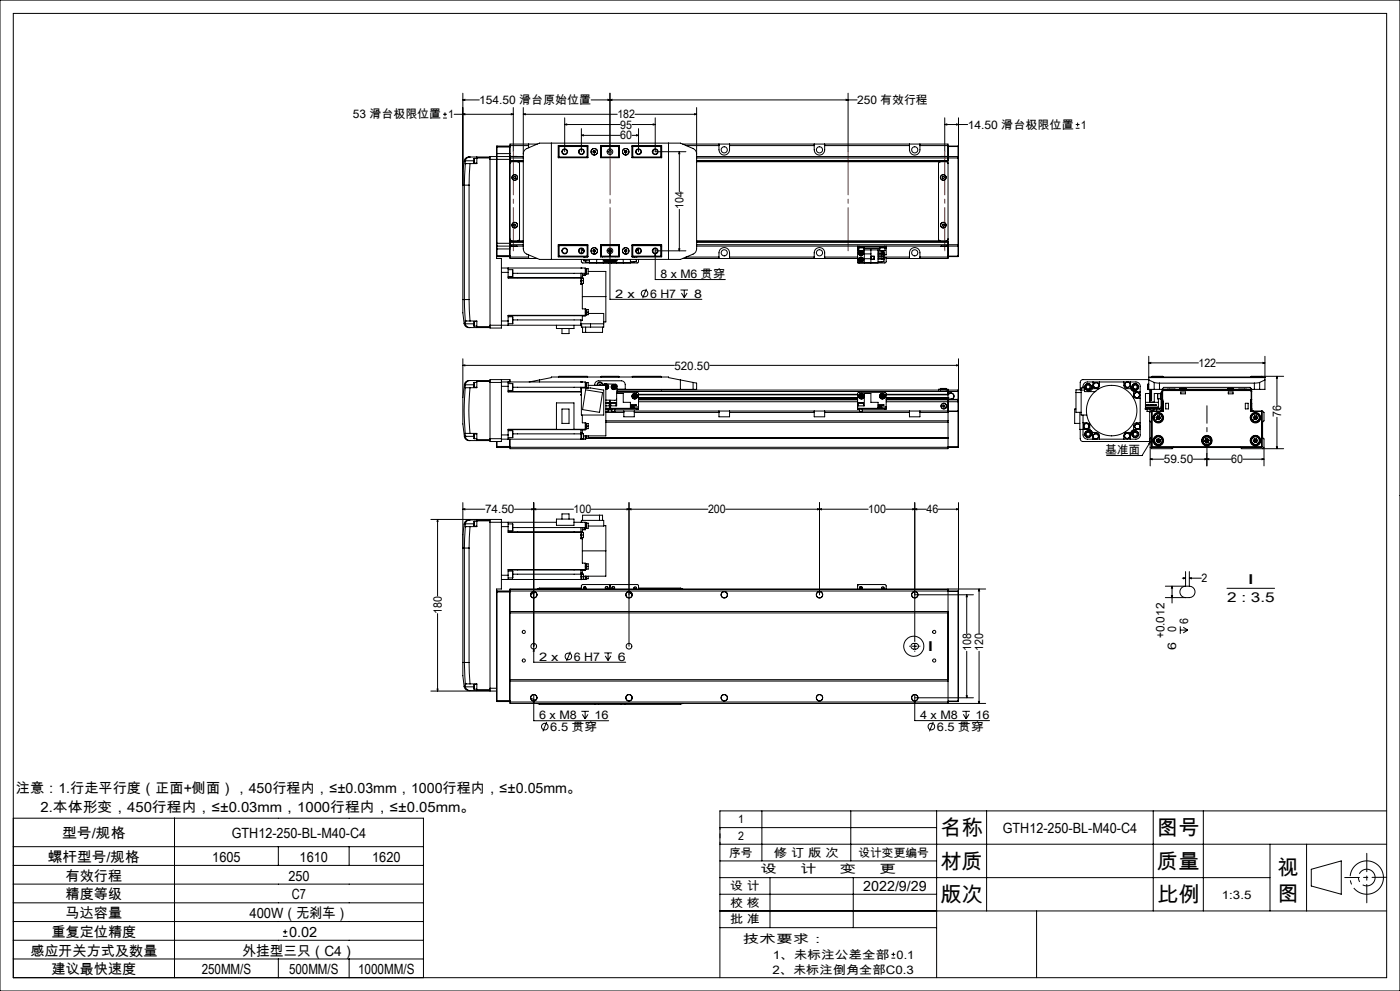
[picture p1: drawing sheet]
<svg xmlns="http://www.w3.org/2000/svg" width="420mm" height="297mm" viewBox="0 0 420 297" stroke-linecap="round" stroke-linejoin="round" font-family="sans-serif">
<g fill="none" stroke="#000" stroke-width=".3">
<path d="M0 0h420v297h-420zM4 4h412v289h-412zM132.9 35.4h1.2M132.9 34.3h1.2M133.5 33.7v1.1M136.2 34.3h17.8M138.9 29.9l.6-.1v.3zM138.9 34.3l.6-.2v.3zM138.9 29.9h4.9M138.9 27.9v61.9M153.4 34.1l.6 .2-.6 .1zM154 32.2v13.3"/>
<path d="M157 34.3l.6-.2v.3zM157 32.2v42.4l.3 .9 .4 .5 4.2 1.7h42.2l4.4-1.9 .5-1.2v-42.4M157 34.3h28.2M169.4 37.3l.6-.2v.4zM169.4 37.3h16.7M169.4 35.3v10.2M174.4 38.6v6.9M182.4 29.8l.6 .1-.6 .2zM183 29.9l.6-.1v.3zM183 27.9v17.6M189.6 37.3h7M190.5 34.3h18.5"/>
<path d="M191.6 38.6v6.9M196 37.1l.6 .2-.6 .2zM196.6 35.3v10.2h9.2M208.4 34.1l.6 .2-.6 .1zM253.8 29.8l.6 .1-.6 .2zM254.4 27.9v17.6M257.1 29.9h-79.8M283.4 37.3l.6-.2v.4zM283.4 37.3h6.9M283.4 35.3v10.2M286.9 37.1l.6 .2-.6 .2zM287.5 35.3v11.8"/>
<path d="M322.7 38.4h1.1M322.7 37.3h1.1M323.3 36.8v1.1M139.2 48.3l-.3 3.2v4h.4M139.2 48.3l.4 .1M139.3 55.5h1.4M139.3 55.5v34.3M139.6 48.4v.6M139.6 49l-.3 6.5M139.6 49h.1M139.6 49h1.4M139.6 48.2h2.6"/>
<path d="M139.6 48.2v.2M140.7 55.5v34.3M141 47.1h-.2a1.44 1.44 0 0 0-1.6 1.2M141 49l-.3 6.5M141 47.1a1.42 1.42 0 0 0-1.4 1.1M141 47.1h6M142.2 47.5v1.4M142.2 47.5h.9M142.2 48.9h.9M143.1 47.1v.2M143.1 47.3v1.7h-2.1M143.1 47.3h3.9"/>
<path d="M147 47.8v49.7M147 47.8h6M149 46.9h-2v.9M149 46.9v30.6h1.4v20.8h-3.4v-.8M149 46v.9M149 46h4M149 44.1h4M149.1 46.9v26.9M149.1 43.8v3.1M149.1 43.8l-.1 2.2M149.1 46.9h3.8M149.1 46.9l-.1 .1"/>
<path d="M149.1 43.8h3.8M152.9 46.9v26.9M152.9 43.8v3.1M152.9 46.9l.1 .1M152.9 43.8h.1M153 46.9h.1M153 47v.8M153 47.8v25.1M153 46.9h4M153 48.1h4M153 43.6h5.6M153 47.3h4"/>
<path d="M153.4 46.9h1.7M154.3 52.9l.5 .3-.2 .3h-.4l-.1-.3zM155.3 48.5l.6 .5v22.6l-.3 .5-.3 .1M157 48.5h-3.4l-.5 .2-.1 .3M157 46.1l.3-.9 .4-.5 4.2-1.8h42.2l4.1 1.8 .5 .5 .3 .9M158.6 43.2v1.1M161.2 43.2h-8.2v3.7M165.4 42.9v34.8M167.5 46.9h.1M167.5 43.7h8.9v3.6h-8.9zM167.6 43.8v3.5M167.6 43.8h8.8"/>
<path d="M167.6 43.8l.1 .1M167.7 47.1h8.4M167.7 43.9h8.4M167.7 43.9v3.2M167.7 47.1l-.1 .1h8.8M174.4 40.6l.6-.2v.3zM174.4 40.6h11.7M176.1 43.9l.2-.1v3.4l-.2-.1M176.1 43.9v3.2M178 45.6l.3 .2M178 45.3v.3M178.3 45.2l.3 .1"/>
<path d="M178.3 45.2l-.3 .1M178.5 45.6l-.2 .2M178.6 45.3l-.1 .3M180.2 43.7l.1 .1M180.2 43.7h5.6v3.6h-5.6zM180.2 43.8h5.6M180.2 47.2h5.6M180.3 43.8v3.4l.1-.1M180.3 43.8l.1 .1M180.4 47.1h5.2M180.4 43.9h5.2M180.4 43.9v3.2"/>
<path d="M185.6 43.9l.1-.1v3.4l-.1-.1M185.6 43.9v3.2M187.4 45.6l.3 .2M187.4 45.3v.3M187.7 45.2l.3 .1M187.7 45.2l-.3 .1M188 45.3v.3M188 45.6l-.3 .2M189.6 40.6h2M189.6 43.7h8.9v3.6h-8.9zM189.6 43.8h8.8M189.8 43.9l-.1-.1v3.4l.1-.1"/>
<path d="M189.8 47.1h8.5M189.8 43.9h8.5M189.8 43.9v3.2M190.3 43.7v.1M191 40.4l.6 .2-.6 .1zM198.3 43.9v3.2M198.3 47.1l.1 .1h-8.8M198.4 43.8v3.5M198.4 46.9h.1M198.4 43.8l-.1 .1M200.6 42.9v34.8M203.8 45.5l.1 .6h-.3z"/>
<path d="M203.8 45.5v11.9M204.8 43.2h79.6v34.3h-18.5M205.8 43.6h9.9M209 48.5h74.8l.5 .2 .1 .3M209 46.9h78.4M209 48.1h75.4M209 47.3h78.4M215.7 43.2a3.2 3.2 0 0 0 .4 2.8 1.58 1.58 0 0 0 1.8 .4 1.58 1.58 0 0 0 1-1.5v-1.7M218.9 43.6h25.4M244.3 43.2a3.2 3.2 0 0 0 .4 2.8 1.56 1.56 0 0 0 1.7 .4 1.56 1.56 0 0 0 1-1.5v-1.7M247.4 43.6h25.4M272.8 43.2a3.2 3.2 0 0 0 .5 2.8 1.56 1.56 0 0 0 1.7 .4 1.56 1.56 0 0 0 1-1.5v-1.7"/>
<path d="M276 43.6h8.4M282.1 48.5l-.5 .5v22.6l.2 .5 .3 .1M282.3 46.9h1.7M282.9 52.9h.3l.1 .4-.2 .2-.3-.1zM284.4 43.8h3M284.4 43.9h3M287.4 46.9v.4M287.4 47.3h.1M287.4 46.9l.1 .2M287.4 43.8v.1M287.4 43.9v3M287.4 47.3v26"/>
<path d="M287.5 47.1v.2M287.5 47.3v26M149 76.6h4M149 72.9h4M149 73.7l.1 .1M149 74.6h4M149 76.8l.1 .1M149.1 73.8v3.1M149.1 73.8h3.8M149.1 76.9h3.8M152.9 73.8v3.1M153 71.6l.1 .4 .4 .2h3.5"/>
<path d="M153 73.7h.1M153 72.9v.8M153 73.8v3.7h8.2M153 73.8h4M153 72.5h4M153 77h5.6M153 73.3h4M153 73.7l-.1 .1M153 76.8l-.1 .1M153.4 73.8h1.7M154.1 67.4l.2-.2 .4 .1v.3l-.2 .2-.3-.1zM158.6 76.4v1.1"/>
<path d="M167.5 73.8h.1M167.5 73.4h8.9v3.6h-8.9zM167.6 73.4v3.5M167.6 76.9h8.8M167.7 73.6v3.2M167.7 76.8h8.4M167.7 73.6h8.4M167.7 76.8l-.1 .1M174.4 77.7v.8l.4 .3h8M174.4 74.5v1.4M174.8 75.1h.3M174.8 74.6v.5"/>
<path d="M175 77.7l.1 .4h1.7M175 77.8l.1 .1M175.1 77h.1M175.1 75.2v.3M175.2 78.1h.4M175.8 78.1v.6h1M175.8 76.9v.1M176.1 73.6l.2-.1v3.4l-.2-.1M176.1 73.6v3.2M176.4 73.5h-8.8l.1 .1M176.8 77.7v1.1h12.3v-1.1M178 75.3l.3 .2"/>
<path d="M178 75v.3M178.3 74.9l.3 .1M178.3 74.9l-.3 .1M178.5 75.3l-.2 .2M178.6 75l-.1 .3M179 77.7v1.1M180.2 73.4h5.6v3.6h-5.6zM180.2 76.9h5.6M180.2 73.5h5.6M180.3 76.9l-.1 .1M180.4 73.6l-.1-.1v3.4M180.4 73.6v3.2"/>
<path d="M180.4 76.8h5.2M180.4 73.6h5.2M180.4 76.8l-.1 .1M180.7 76.9v.1M180.9 76.9v.1M181 77.7v1.1M181.1 78h1.5M181.1 77.7v.3M181.3 78a.78 .78 0 0 0 .8 .5 .78 .78 0 0 0 .7-.8 .78 .78 0 0 1-.7 .9 .78 .78 0 0 1-.8-.6zM181.4 76.9v.1M181.7 78l.2 .2M181.9 78v.2"/>
<path d="M182.2 78l.1 .1M182.3 78.1l-.4 .1M182.3 78v.1M182.6 75.1h.1M182.6 78h.1M182.6 75.3l.1 .2M182.6 75v.1M182.6 77.7v.3M182.7 74.9h.6M183 76.1l.1 .6h-.3zM183 74.3v15.4h27.6M183.4 75.1h.1"/>
<path d="M183.4 78h.1M183.4 78h1.5M183.4 75v.1M183.4 77.7v.3M183.4 75.3l-.1 .2M183.7 78l.3 .2M184 78v.2M184.3 78l-.3 .2M184.6 76.9v.1M184.7 78a.74 .74 0 0 1-.9 .5 .74 .74 0 0 1-.6-.8 .76 .76 0 0 0 .6 .9 .76 .76 0 0 0 .9-.6M184.9 78h.1M184.9 77.7v.3"/>
<path d="M185 77.7v1.1M185.1 76.9v.1M185.6 73.6l.1-.1v3.4l-.1-.1M185.6 73.6v3.2M187 77.7v1.1M187.4 75.3l.3 .2M187.4 75v.3M187.7 74.9l.3 .1M187.7 74.9l-.3 .1M188 75v.3M188 75.3l-.3 .2M189.6 73.4h8.9v3.6h-8.9z"/>
<path d="M189.6 76.9h8.8M189.6 73.5h8.8l-.1 .1M189.8 73.6l-.1-.1v3.4l.1-.1M189.8 73.6v3.2M189.8 76.8h8.5M189.8 73.6h8.5M190.2 76.9v.1M190.2 78.4v.3h-1.1M190.3 76.9v.1M190.9 75.1h.3M190.9 77h.1M190.9 77.7v.7h-1.8"/>
<path d="M190.9 77.7v.2M191.2 75.1h-.3M191.2 74.6v.5M191.6 77.7v.8l-.4 .3h-8M191.6 74.5v1.4M196.6 76.1l.1 .6h-.3zM196.6 74.3v9.5h21M196.6 75.2h9.2M198.3 73.6v3.2M198.3 76.8l.1 .1M198.4 73.4v3.5M198.4 73.8h.1"/>
<path d="M203.6 74.6h.3l-.1 .6zM203.8 62.8v12.4M204.8 77.5h52.5M205.8 77h9.9M209 73.8h78.4M209 72.5h75.4M209 73.3h78.4M215.7 77.5a3.2 3.2 0 0 1 .4-2.9 1.6 1.6 0 0 1 1.8-.3 1.6 1.6 0 0 1 1 1.5v1.7M218.9 77h25.4M244.3 77.5a3.2 3.2 0 0 1 .4-2.9 1.58 1.58 0 0 1 1.7-.3 1.58 1.58 0 0 1 1 1.5v1.7M247.4 77h9.9M257.3 74h.4"/>
<path d="M257.3 74v.5M257.3 74.5v4.3h6.1v-3.9M257.3 73.8v.2M257.3 74.9h.3M257.3 74.5h.3M257.6 74v.3h1.7v-.3M257.6 75.1h1M257.6 75.1h1.6M257.6 74.3v.8M257.7 73.8v.2M257.7 74h7.7M257.9 76l.3 .2"/>
<path d="M257.9 77.7l.1 .4M257.9 77.7l.8 .3M257.9 75.1a.76 .76 0 0 0-.3 1 .76 .76 0 0 0 1 .4 .76 .76 0 0 0 .4-1M257.9 75.6v.4M257.9 75.6l.4 .2M258 78.1l.3 .1M258 75.1a.75 .75 0 0 0-.4 1 .75 .75 0 0 0 1 .4 .75 .75 0 0 0 .4-1M258.2 77.4l.4 .1M258.2 77.4l-.3 .3M258.2 77.4l.1 .8M258.3 75.8l.3 .3M258.3 75.8l-.1 .4"/>
<path d="M258.3 75.4l.4 .2M258.3 75.4l-.4 .2M258.3 75.4v.4M258.6 75.1l.4 .4M258.6 77.5l.1 .5M258.6 77.5l-.6 .6M258.6 76.1l-.4 .1M258.7 75.6l-.1 .5M258.7 75.6l-.8 .4M258.7 78l-.4 .2M259.2 75.1h-.6M259.2 74.3v.8"/>
<path d="M259.2 74.9l4.7 .1M259.2 74.5h4.7M259.3 74.9v3.9M259.3 76.1h2M259.3 77.5h2M261.3 74.9v3.9M261.3 76.8h1v.9h-1zM262.2 76.8v.9M263.4 75.5h1.8v.4M263.4 76.2h1.8v.5h-1.8M263.4 77h1.8v.4h-1.8M263.4 77.7h1.8"/>
<path d="M263.4 75.9h1.8M263.8 74v.3h1.7M263.9 75.1h1.6M263.9 74.3v.8M264.5 77.4v.3l.3-.2 .4 .2M264.5 75.1v.4M264.5 76.7v.3M264.5 78.4v.3h-1.1M264.7 75.5h.3M264.8 77.5h.1M265.2 75.9l-.2 .3-.5-.3v.3M265.2 75.7v.2"/>
<path d="M265.2 77.7v.2M265.2 77.3h.7v1.2l-.4 .3h-8M265.2 77.7v.7h-1.8M265.2 77h7.6M265.4 74h.5M265.4 73.8v.2M265.5 74.3v.8M265.5 74.5h.4M265.6 74l-.1 .3M265.9 74v.5M265.9 73.8v.2M265.9 74.5v1.9h-.7"/>
<path d="M272.8 77.5a3.2 3.2 0 0 1 .5-2.9 1.58 1.58 0 0 1 1.7-.3 1.58 1.58 0 0 1 1 1.5v1.7M276 77h8.4M282.3 73.8h1.7M282.7 67.4l.2-.2 .3 .1 .1 .3-.3 .2zM284.4 71.6l-.1 .4-.3 .2h-75M284.4 76.9h3M284.4 76.8h3M287.4 73.3h.1M287.4 73.3v.5M287.4 76.8h.1M287.4 76.8v.1M287.4 73.8v3"/>
<path d="M287.5 73.3v.3M287.5 73.6l-.1 .2M287.5 76.8l-.1 .1M287.5 73.6v3.2M138.9 89.8v4l.3 3.1M138.9 89.8h.4M139.2 96.9a1.47 1.47 0 0 0 1.8 1.3M139.3 89.8h1.4M139.3 89.8l.3 6.4M139.6 96.9h-.4M139.6 96.9v.1M139.6 96.2h1.4"/>
<path d="M139.6 96.2h.1M139.6 96.2v.7M139.6 97a1.35 1.35 0 0 0 1.4 1.2M139.6 97h2.6M140.7 89.8l.3 6.4M141 96.2h2.1v1.7M141 98.2h6M142.2 96.3v1.5M142.2 96.3h.9M142.2 97.8h.9M143.1 97.9v.3M143.1 97.9h3.9"/>
<path d="M150.4 80.3h25.2v1.6M150.4 96.2h2M150.4 81.6h2M152.4 83.2l22.1 .1v1.7M152.4 80.3v1.3M152.4 96.2v1.3M152.4 81.6v1.7h21.9M152.4 82.9h1.4M152.4 80.8h1.4M152.4 97h1.4M152.4 94.9h1.4M152.4 94.6h23.2"/>
<path d="M153.8 80.8v2.1M153.8 94.9v2.1M153.8 95.9l20.5 .1M153.8 81.9h21.8M166.9 97.5v1h5.3v-1M168.6 98.5v1.5h2.1v-1.5M174.3 83.3v.8M174.3 84.1v1.2h.4M174.3 81.9v1.4M174.3 81.9h.1M174.3 97.5h.1M174.3 80.3h.1"/>
<path d="M174.3 96v1.5M174.3 84.1h.7M174.3 97h6.8M174.3 83.1h.4M174.5 83.4h.5v.7M174.7 84.9v.4M174.7 85.3v7.3h.9v1.9M174.7 83.1v.3M174.7 88.9h7.1M174.8 98v1.6h6v-1.6M175 84.1v.8l-.7 .1M175.6 94.5v.1"/>
<path d="M175.6 92.7h.3v1.7h-.3M175.6 94.6l-.9 .1v1.3h-.4M175.6 81.9v.4M175.6 82.3h-.9v.8M175.6 80.5h.3v1.7h-.3M175.6 82.3v.3h-.9M175.6 94.5h-23.2v1.7M175.6 93.6h.9M175.7 98v1.6M175.7 92.7v1.7M175.7 80.5v1.7M175.9 92.8h.6v.8"/>
<path d="M175.9 80.5h.6v1.6h-.6M176.5 93.6v.7h-.6M176.5 81.3h5.3v7.6M176.5 93.9h4.6v4.1h-6.7v-.5h-27.4M177.2 97v1M181.8 88.9v7.6h-.7M193.9 86.6l-1.1 2.8M204.2 86.9h2.2M204.4 87.8l.9 1.4M205.3 86.9v2.3M206.1 87.8l-.8 1.4M138.9 109.5l.6-.1v.2z"/>
<path d="M138.9 119.1v8l.4 3.7M138.9 107.5v11.6M138.9 109.5h63.4M139.3 115.3h.1M139.3 115.3l.3 .1M139.3 115.3l-.4 3.8M139.6 116.2a74.7 74.7 0 0 0 0 13.7M139.6 116.2h.1M139.6 116.2h1.4M139.6 115.4v.8M139.6 115.3v.1M139.6 115.3h2.6"/>
<path d="M141 114a1.47 1.47 0 0 0-1.7 1.3M141 116.2a66.6 66.6 0 0 0 0 13.7M141 114a1.39 1.39 0 0 0-1.4 1.3M141 114h6M142.2 115.3v.8M142.2 114.6v.7M142.2 114.6v1.5M142.2 114.6h.9M142.2 116.1h.9M143.1 114v.3M143.1 114.3v1.9h-2.1M143.1 114.3h3.9"/>
<path d="M147 114.6h3.4M147 114.6v16.9M150.4 113.8v.8M150.4 114.5h25.2v1.6M150.4 114.6v16.9M150.4 115.8h2M152.4 114.5v1.3M152.4 115.8v1.7h21.9v-1.2h2.9l3.9 .6v7.5h-6.7v-8.1M152.4 117h1.4M152.4 115h1.4M152.4 117.3h21.9M152.9 113.8h-5.9v.8"/>
<path d="M152.9 113.8v.7M152.9 113.8l.1 .7M153.8 115v2M153.8 116.1h21.8M161.9 113.9v.6M161.9 113.9l3.5-.7v-.2h35.2v.2l3.5 .7M161.9 113.9l-3.1 .6M167.6 112.9h8.7M167.6 112.9v.1M174.3 114.5h.1M174.4 118.2v.2M174.5 114.5h.1"/>
<path d="M175.6 116.1v.2M175.6 114.6l.1 1.7M175.7 116.8l5.1 .8-1 6-5-.8zM175.7 114.6l.8 .1v1.6M175.9 114.6v1.7M176.3 112.9v.1M176.5 115.5h5.3M178.4 115.5a1.18 1.18 0 0 1 1.2-1.4h6.8a1.21 1.21 0 0 1 1.2 1.2v1.4h20.3M179.7 115.5a.29 .29 0 0 1 .3-.4 .29 .29 0 0 1 .2 .4M180.3 112.9h5.4M180.3 112.9v.1M180.8 115.5a.78 .78 0 0 0-.8-.9 .78 .78 0 0 0-.8 .9 .83 .83 0 0 1 .8-1 .83 .83 0 0 1 .8 1"/>
<path d="M180.9 115.5l.4-.5 3.5 .2 .3 .4v2.3M181.2 115.5a.76 .76 0 0 1 1.3 .1 .76 .76 0 0 1-.7 1.1 .74 .74 0 0 0 .7-1.1 .74 .74 0 0 0-1.2-.1M181.8 115.5v15.1h-6.8M181.8 115.5l.3 .1M181.8 116.3h.2M181.8 115.9h.1M181.8 115.6l.1 .3M181.9 115.9l.1 .4M181.9 115.9l.3 .1M181.9 115.9l-.1 .1M182.1 115.6l.1 .4M182.1 115.6l-.2 .3"/>
<path d="M182.2 116l-.2 .3M183 119.9v2.8M183.7 115.9l.1 .4M183.7 115.9l.4 .1M183.8 116.3l.5 .1M184 115.6l-.3 .3M184 115.6l.4 .1M184 115.6l.1 .4M184.1 116l.2 .4M184.1 116l.4 .1M184.4 115.7l.1 .4M184.4 115.7l-.6 .6"/>
<path d="M184.5 116.1l-.2 .3M185 119.6l-.5 .4-2.7-.1M185.1 117.6h6.3l.2 .3v4.1M185.1 116.9h102.3M185.1 116.6h2.5M185.1 117.3h102.3M185.7 112.9v.1M189.7 112.9h8.7M189.7 112.9v.1M190 118.6l.1 .4M190 118.6l.8 .3M190.1 119l.4 .2"/>
<path d="M190.4 118.3l.4 .2M190.4 118.3l-.4 .3M190.4 118.3l.1 .9M190.8 118.5v.4M190.8 118.5l-.7 .5M190.8 118.9l-.3 .3M191.6 119.2h65.7M191.6 118.2h65.7M191.6 118.3h65.7M191.6 119.8h65.7M191.6 119.7h65.7M191.6 119.3h65.7"/>
<path d="M198.4 112.9v.1M198.4 116.7v.2M204.1 113.9v2.8M204.1 113.9l3.8 .7M207.9 114.6l1.1 .2v1.9h-1.1M207.9 114.6v2.1M212.9 109.5h74.6M258 118.8l.3 .4M258.1 118.5l-.1 .3M258.1 118.5l.6 .5M258.4 118.7l-.4 .1M258.4 118.7l-.1 .5"/>
<path d="M258.5 118.3l.3 .3M258.5 118.3l-.4 .2M258.5 118.3l-.1 .4M258.7 119l-.4 .2M258.8 118.6l-.1 .4M258.8 118.6l-.4 .1M264.3 118.6v.4M264.3 118.6l.8 .3M264.3 119l.4 .2M264.7 118.3l.3 .2M264.7 118.3l-.4 .3M264.7 118.3v.9"/>
<path d="M265 118.5l.1 .4M265 118.5l-.7 .5M265.1 118.9l-.4 .3M265.9 118.2h18.5M265.9 119.2h18.5M265.9 118.3h18.5M265.9 119.8h21.5M282.1 116.4h1.7M282.1 116.6h.1M282.1 116.7h-.5v.2M282.1 116.6h1.7M282.1 116.4v.5"/>
<path d="M282.1 116.7h1.7M283.8 116.6v.1M283.8 116.7h.6v3M283.8 116.4v.5M284.4 119.2l-18.5 .1M284.4 119.7v14.8h-131.4v-2.9M284.4 119.2h.1M284.4 118.2h.1M284.4 119.7h.1M284.4 117.8h.9M284.4 119.7h3M284.4 117.9h.9"/>
<path d="M285.3 117.8a.99 .99 0 0 1 .9 .8 .99 .99 0 0 1-.7 1.1M285.3 117.9a.88 .88 0 0 1 .9 .8 .88 .88 0 0 1-.9 .9M285.3 117.8v.1M285.3 119.6v.1M285.3 119.6l-19.4 .1M286.9 109.4l.6 .1-.6 .1zM287.4 119.7l.1 .1M287.4 116.9v.4M287.4 119.7v.1M287.4 119.8v.6M287.4 117.3v2.4M287.5 119.8h-.1"/>
<path d="M287.5 119.8l-.1 .6M287.5 107.5v26.4M322.8 117.6h1.5M324.3 116.8h-1.5v6.8h1.5M324.3 116.9h1.1M325.9 115.6l.5-.3 .6 .3v.7l-.6 .3-.5-.3zM327.7 116.5a1.37 1.37 0 0 1-1.3 .9M327.7 116.5h1.5l.2 .2M327.9 114.5l-.2 2M328.5 117.4h.1M328.5 117.4h-3.1v-1.1h-1.1v8.1h1.7M328.8 114.6a.83 .83 0 0 1 .9 .9 .83 .83 0 0 1-.9 .8"/>
<path d="M328.8 114.6a.83 .83 0 0 0-.8 .9 .83 .83 0 0 0 .8 .8M329.8 114.5v1.1l-.3 .6 .2 .3M337.1 114.5v1a.96 .96 0 0 0 1 1h1.2l.8 .8M338.1 114.5h-11.9a1.42 1.42 0 0 0-1.3 1.8M338.4 114.5h2.4a1.27 1.27 0 0 1 1.3 1.3v11.9M339.1 114.5l.1 1a1.53 1.53 0 0 0 .9 1.8M340 119.3l.3-.2 .6 .3h1.2M340.1 117.3l2 .2M340.1 117.3v1.4l-.3 .2M340.2 118.4a.85 .85 0 0 0 .9 .8 .85 .85 0 0 0 .8-.8M340.2 118.4a.85 .85 0 0 1 .9-.8 .85 .85 0 0 1 .8 .8M340.2 118.4a.85 .85 0 0 1 .9-.9 .85 .85 0 0 1 .8 .9"/>
<path d="M340.2 115.4h.7l.3 .6-.3 .6h-.7l-.3-.6zM344.3 115.2l.1 1.6M344.4 115.2h-.1M344.4 115.1l-.1 .1M344.4 115.2v1.6M344.4 115.1v.1M344.4 116.8h.8M344.4 115.2h.2M344.4 115.1h.2M344.6 108.8l.6-.2v.3zM344.6 106.8v9.9h1.7M344.6 108.8h14.9"/>
<path d="M344.6 113.8h-19.7a.84 .84 0 0 0-.8 .8v2.2M344.6 113h34.9M344.6 113.2h34.9M344.6 113.9l1.7 .7M344.9 116.8v3.7M345.2 119.4v.6h.3v-.6M345.2 119.4h.3M345.2 116.7v2.7M345.5 112.9h3.4M345.5 112.9v.1M345.5 116.7v2.7M346.3 114.6l1.5 .2"/>
<path d="M346.3 116.7h1.5M346.3 114.6v2.1M347.3 118v1.5M347.3 119.5h.8M347.3 118h.8M347.5 118l-1.2-.1v2.6h-1.4v-2.6h-1.3v4.5M347.5 119.5v2.9M347.8 116.7h.9M347.8 114.8h28.5M347.8 114.8v1.9M348.3 117.9h-.2v1.7h.2M348.3 118h.4"/>
<path d="M348.3 118v4M348.7 117.6h-.4v.4M348.7 116.7v4.2M348.7 116.7l.4-.6h26l.4 .6M348.7 119.8l.1 .6M348.7 116.6h26.7M348.7 116.6v.5M348.7 119.9v1M348.8 119.8l.2 .6M348.8 119.7v.1M348.8 119.7l-.1 .1M348.8 119.8h-.1"/>
<path d="M348.8 117.3v2.4M348.9 112.9v.1M349.1 116.9v.1M349.1 117l-.3 .3M349.1 116.9l-.4 .3 .1 .1M349.1 116.9h26M349.1 117h26M350.2 116.9v-.2h.6v.2M352.5 116.6v.1M354 116.6l.1 .1M354 116.4h1.8M354 116.6h1.8"/>
<path d="M354 116.4v.2M354.2 117.5h1.4v.5h-1.4zM355.8 116.6l-.1 .1M355.8 116.4v.2M364.8 108.8h14.7M368.3 116.6l.1 .1M368.3 116.4h1.8M368.3 116.6h1.8M368.3 116.4v.2M368.5 117.5h1.4v.5h-1.4zM370 116.7h.1M370.1 116.4v.2"/>
<path d="M371.7 116.6v.1M373.3 116.9v-.2h.6v.2M375.1 117l.3 .3M375.1 116.9v.1M375.1 116.9l.3 .2v.2M375.2 112.9h3.4M375.2 112.9v.1M375.3 119.8l-.2 .6M375.3 119.8h.2M375.4 119.7l.1 .1M375.4 119.7l-.1 .1M375.4 117.3v2.4"/>
<path d="M375.4 116.6v.5M375.4 119.9v1M375.5 119.8l-.2 .6M375.5 116.7h.8M375.5 116.7v4.2M376.3 116.7h1.6M376.3 114.8v1.9M377.9 114.6l-1.6 .2M377.9 114.6v2.1M378.5 112.8l.1 .1M378.6 112.9v.1M378.9 108.6l.6 .2-.6 .1z"/>
<path d="M379.5 106.8v9.9h-1.6M379.5 113.9l-1.6 .7M383.1 112.8l.1 .6h-.3zM383.1 112.8v8.7M385.1 112.8l-9.9 .1M139.3 130.8a1.41 1.41 0 0 0 1.7 1.2M139.3 130.8h.1M139.6 129.9v.9M139.6 129.9h1.4M139.6 130.8h.1M139.6 130.8a1.39 1.39 0 0 0 1.4 1.2M139.6 130.8h-.3"/>
<path d="M139.6 129.9h.1M139.6 130.8h2.6M141 129.9h2.1v1.9M141 132h6M142.2 130.8v.7M142.2 130.1v.7M142.2 130.1v1.4M142.2 130.1h.9M142.2 131.5h.9M143.1 131.8v.2M143.1 131.8h3.9M147 131.5v.8h3.4v-.8"/>
<path d="M147 131.5h3.4M149 133.8h4M149 132.3l.1 1.8M149.1 132.3v1.8M149.1 134.1h3.8M150.4 130.3h2M152.4 130.3v1.3M152.4 131.2h1.4M152.4 129.1h1.4M152.4 128.8h23.2M152.9 131.6v2.5M153.8 129.1v2.1"/>
<path d="M153.8 130h20.5M166.9 120.8h5.3v7.9h-5.3zM166.9 128.7h-14.5v1.6M168.6 122.6h2.1v4.3h-2.1zM172.2 128.7h3.4M174.3 128.8h.1M174.3 128.8v1.2M174.3 130v1.6M174.3 131.6h.1M174.3 130h.7v1.6h-.5M174.3 129.6h.4M174.5 130v1.6"/>
<path d="M174.7 129.6v.4M174.7 124.4v2.3h.9v2M174.7 131.6h.1M175.6 128.7v.1M175.6 126.9h.3v1.6h-.3M175.6 128.8h-.9v.8M175.6 130.6v1h-25.2M175.6 127.7h.9M175.7 126.9v1.6M175.7 130.6v.9M175.9 126.9h.6v.8M175.9 130.6v.9h-.3"/>
<path d="M175.9 131.4h108.5M176.5 127.7v.8h-.6M176.5 130.6v.8M176.5 131.1h107.9M181.8 123.3h.6zM181.8 120.8h1M181.8 123.6h5.3M181.8 126.1h102.6M181.8 126.5h102.6M181.8 121.6h3.2v-3.7h2v2.7h2.1v1.8M181.8 122.4h.8M181.8 122.7h.8"/>
<path d="M182.4 122.7v.6M182.4 123.2h1.2M182.6 122.4h.8M182.6 122.7h.4M182.6 122.4v.3M182.8 120.8v.8M183 122.7h.4M183.2 120.8h1.5M183.2 120.8v.8M183.4 122.4h7.7M183.4 122.7h7.7M183.4 122.4v.3"/>
<path d="M183.6 123.3h.1M183.6 122.7v.6M183.7 123.3h.7M184.4 123.3h-.7M184.4 122.7v.6M184.4 123.2h2.7M184.7 120.8v.8M187.1 123.2h3.2M187.1 123.2v1.7h3.2v-1.7M189.1 121.4h1.8h-1.8M190.2 122v.2h-1.1M190.3 123.6h25.4"/>
<path d="M190.3 123.2h25.4M191.1 122.4h.5M191.1 122.4v.3M191.6 122.4v.3h-.5M191.6 122v.4M191.6 122h-2.5M191.6 120.4h65.7M215.7 123.2h3.2M215.7 123.2v1.7h3.2v-1.7M218.9 123.6h25.4M218.9 123.2h25.4M244.3 123.2h3.1"/>
<path d="M244.3 123.2v1.7h3.1v-1.7M247.4 123.6h25.4M247.4 123.2h10.4M257.3 122.4h.4M257.3 121.6h2v-3.7h2v2.7h2.1v1.8M257.5 120.8h1.5M257.5 120.8v.8M257.7 122.4h7.7M257.7 122.4v.3M257.7 122.7h7.7M257.8 123.3h.2M257.8 122.7v.6"/>
<path d="M257.8 123.3h.1M258 123.3h.7M258.7 123.3h-.8M258.7 122.7v.6M258.7 123.2h14.1M259 120.8v.8M263.4 121.4h1.8h-1.8M264.5 122v.2h-1.1M265.4 122.4h.5M265.4 122.4v.3M265.9 122v-4.1l-.3-.3h-7.9l-.4 .3v4.8h.4M265.9 122.4v.3h-.5"/>
<path d="M265.9 122v.4M265.9 122h-2.5M265.9 120.4h21.5M272.8 123.2h3.2M272.8 123.2v1.7h3.2v-1.7M276 123.6h8.4M276 123.2h11.4M283 121.4l.4 .1 .1 .3-.3 .2h-.3l-.1-.4zM284.4 133.9h3M284.4 123.3h3M287.4 123.2v.1M287.4 133.9h.1"/>
<path d="M287.4 133.9v.2M287.4 134.1h-134.5M287.4 120.4v2.8M287.4 123.3v10.6M287.5 133.9l-.1 .2M322.8 122.6h-.4v4.3h1.6M324 123.6v5.1h1.8M324.1 128.7v2.8a.84 .84 0 0 0 .8 .8h20.2M324.9 126.7h1.2l.5 .3 .3-.2M324.9 128.7l1.6 .1M324.9 124.4v5.9a1.33 1.33 0 0 0 1.3 1.3h2.4M325 127.7a.86 .86 0 0 1 .9-.9 .86 .86 0 0 1 .9 .9"/>
<path d="M325.1 127.7a.85 .85 0 0 1 .8-.8 .85 .85 0 0 1 .9 .8M325.1 127.7a.85 .85 0 0 0 .8 .9 .85 .85 0 0 0 .9-.9M326.1 129.5h.6l.4 .6-.4 .6h-.6l-.3-.6zM326.5 128.8h.4M326.5 128.8a1.81 1.81 0 0 1 1.4 2.2v.6M326.9 128.8l.8 .8h1.1a1.09 1.09 0 0 1 1 1v1M327.2 127.2l-.3 .1v1.5M337.3 129.6l.2 .3-.3 .4-.1 1.3M337.6 129.4l.2 .2h1.5M338.1 129.8a.85 .85 0 0 0-.8 .8 .85 .85 0 0 0 .8 .9M338.1 129.8a.85 .85 0 0 1 .9 .8 .85 .85 0 0 1-.9 .9M338.1 129.7a.86 .86 0 0 0-.8 .9 .86 .86 0 0 0 .8 .9"/>
<path d="M339.2 130l-.1 1.6M339.3 129.6l-.1 .4M340 129.8l.6-.3 .5 .3v.7l-.5 .3-.6-.3zM342.1 126.7h-1a.96 .96 0 0 0-1 1v1.1l-.8 .8M342.1 128.7h-1a1.55 1.55 0 0 0-1.9 1.3M342.1 127.9v2.4a1.26 1.26 0 0 1-1.3 1.3h-11.9M343.6 120.6h3.9M343.7 122h3.8v.2h-3.8zM344 122.4h-.4v.3h.4M344 122.4h3.9M344 121.4h.7zM344 122.7h1.2"/>
<path d="M344 122.4v.3M344.1 123.3h.9M344.1 123.3h.8M344.1 122.7v.6M344.9 126.1l.4 .4v4.6l-.2 .3v8.2M344.9 123.3v9M345 121.4h.4zM345 122.7v.6M345 123.3h-.1M345.1 132.5l-.2 .6-.3-.1zM345.1 132.5l-2.5 4h-10.6M345.1 137.6l.6-.1v.3z"/>
<path d="M345.1 137.6h4M345.1 134.1l.4 .4h6.1l.5-.4M345.2 122.7h.8M345.2 122.4v.3M345.5 123.3h.2M345.5 133.9h.2M345.5 133.9l.2 .2M345.5 123.3v10.6M345.7 133.9v.2M345.7 134.1h32.8M345.7 133.9h32.8M345.7 123.3h3.3"/>
<path d="M345.7 123.3v10.6M345.7 121.4h.4zM346 122.4v.3M346 122.7h1.9M346.1 122.7v.5M346.5 121.4h.4zM346.9 125.1l.2 .6M346.9 125.1l.6 .1M346.9 132.3l.5 .4M347 131.7l-.1 .6M347 131.7l.5 .3M347 122.7v.5"/>
<path d="M347.1 125.7l.6 .1M347.3 124.6l.6 .1M347.3 124.6l-.4 .5M347.3 124.6l.2 .6M347.5 132l-.6 .3M347.5 132l-.1 .7M347.5 132l.5 .5M347.5 125.2l-.4 .5M347.5 125.2l.7 .1M347.5 125.2l.2 .6M347.6 131.4l.5 .4M347.6 131.4l-.6 .3"/>
<path d="M347.6 131.4l-.1 .6M347.9 122.4v.3M347.9 124.7l.3 .6M347.9 124.7l-.4 .5M348 132.5l-.6 .2M348.1 131.8l-.1 .7M348.1 131.8l-.6 .2M348.2 125.3l-.5 .5M348.3 122l-.4 .4M348.3 122h.3M348.6 122.5l.1 .1M348.6 122.1l-.7 .6"/>
<path d="M348.6 122.6l-.5 .6M348.7 120.9l-.1 1.6M348.7 120.9v1.7M348.7 122.6h.1M348.7 120.9h.1M348.7 122.6l-.4 .6M348.8 120.9h.1M348.8 122.6h.1M348.8 120.9v1.7M348.8 120.4h.2M348.8 123.2l.2 .1M348.8 123.2h-3.5l-.4 .4"/>
<path d="M348.8 120.4v2.8M349 120.4v2.9M349.7 120.9h.9v1.7h-.9zM352 134.1h20.1M358 137.6h11.4M361.4 132.2l.4 .5M361.5 137.5l.6 .1-.6 .2zM361.6 131.5l-.2 .7M361.6 131.5l.5 .5M362.1 137.6l.6-.1v.3zM362.1 135.9v3.7M362.1 132l-.7 .2"/>
<path d="M362.1 132l.4 .5M362.3 131.4l.4 .5M362.3 131.4l-.7 .1M362.3 131.4l-.5 1.3M362.5 132.5l-.7 .2M362.7 131.9l-.2 .6M362.7 131.9l-.6 .1M372.1 134.1l.4 .4h12.6M372.9 137.6h6.3M373.6 120.9h.8v1.7h-.8zM375.1 120.4h.2M375.1 123.3h3.4"/>
<path d="M375.1 120.4v2.9M375.3 122.5h.1M375.3 123.2l-.2 .1M375.3 123.2h3.5l.4 .4v2.5l-.4 .4v4.6l.4 .4v8.1M375.3 120.4v2.8M375.3 120.9h.1M375.3 120.9v1.7M375.3 122.6h.2M375.3 120.9h.2M375.4 122.6l.4 .6M375.5 120.9v1.6M375.5 120.9v1.7"/>
<path d="M375.5 122.6l.5 .6M375.5 122.5v.1M376 125.1l.2 .6M376 125.1l.6 .1M376 132.1l.3 .5M376.2 125.7l.7 .1M376.3 131.5l-.3 .6M376.3 131.5l.3 .5M376.4 124.6l-.4 .5M376.4 124.6l.6 .1M376.4 124.6l.5 1.2M376.6 125.2l.7 .1"/>
<path d="M376.6 125.2l-.4 .5M376.6 132l.4 .6M376.6 132l-.3 .6M376.9 131.5l.4 .5M376.9 131.5h-.6M376.9 131.5l-.3 .5M377 132.6h-.7M377 124.7l.3 .6M377 124.7l-.4 .5M377.3 125.3l-.4 .5M377.3 132l-.3 .6M377.3 132l-1.3 .1"/>
<path d="M378.5 133.9v.2M378.5 133.9h.1M378.5 123.3h.1M378.5 123.3v10.6M378.6 137.5l.6 .1-.6 .2zM378.6 133.9l-.1 .2M378.6 123.3v10.6M379.2 134.1l-.4 .4M382.9 133.9h.3l-.1 .6zM383.1 125.1v9.4M129.3 155.7h21.1v20.8h-1.4l.1 33.8M131.3 155.7l.1 .6h-.3z"/>
<path d="M131.3 155.7v22.9M138.9 152.6l.6-.1v.3zM138.9 150.6v47.9M138.9 152.6h6.6M139.2 157.1l-.3 3.2v3.9h.4M139.2 157.1h.4M139.6 157.1v.7M139.6 157.8l-.3 6.4M139.6 157.8h.1M139.6 157.8h1.4M139.6 157v.1M139.6 157h2.6"/>
<path d="M141 155.8h-.3a1.43 1.43 0 0 0-1.5 1.3M141 157.8l-.3 6.4M141 155.8a1.39 1.39 0 0 0-1.4 1.2M141 155.8h6M142.2 156.2v1.5M142.2 156.2h.9M142.2 157.7h.9M143.1 155.8v.3M143.1 156.1v1.7h-2.1M143.1 156.1h3.9M147 155.7v.8M147 156.5v49.8"/>
<path d="M147 156.5h19.9M150.4 157.8h2M152.4 156.5v1.3M152.4 157.8v1.7l22.6 .1v.7M152.4 159.1h1.4M152.4 157h1.4M152.4 159.4h21.9M153.8 157v2.1M153.8 158.1h21.8M154.3 152.6h17.7M159.5 152.5l.6 .1-.6 .2zM160.1 152.6l.6-.1v.3z"/>
<path d="M160.1 150.6v47.9h27.6M166.9 155.6h5.3v1.8h-5.3zM168.6 155.6v-1.6h2.1v1.6M172.2 156.5h3.4v1.6M174.3 159.4v.9M174.3 158.1h.1M174.3 158.1v1.3M174.3 156.5h.1M174.3 159.3h.4M174.4 156.5v-.5h6.7v1.7h-4.6M174.5 159.5v1.7M174.7 159.3v.3"/>
<path d="M174.8 156v-1.6h6v1.6M175.6 158.1v.4M175.6 158.5h-.9v.8M175.6 156.7h.3v1.7h-.3M175.6 158.5v.3h-.9M175.7 156.7v1.7M175.9 156.8h.6v1.5h-.6M179.8 154.4v1.6M181.1 157.5h.7v7.6M188.1 152.5l.6 .1-.6 .2zM188.7 152.6l.6-.1v.3zM188.7 150.6v43.1"/>
<path d="M212.4 152.6h-35M217.7 152.6h42.8M245.3 152.5l.6 .1-.6 .2zM245.9 150.6v27.7M245.9 152.6l.6-.1v.3zM273.8 152.5l.6 .1-.6 .2zM274.4 150.6v41.5M274.4 152.6l.6-.1v.3zM277.9 152.6h-12.1M281.4 152.6h6.1M286.9 152.5l.6 .1-.6 .2zM287.5 150.6v59.5"/>
<path d="M139.3 164.2h1.4M139.3 164.2v34.3M140.7 164.2v34.3M149 177.4h4M149.1 177.1v33.2M149.1 177.1h3.8M149.1 177.1l-.1 .1M150.4 172.4h2M152.4 172.4v1.3M152.4 173.2h1.4M152.4 171.2h1.4M152.4 170.8h23.2"/>
<path d="M152.9 177.1v33.2M152.9 177.1l.1 .1M153 177.1h134.4M153 176.7h131.4M153.8 171.2v2M153.8 172.1h20.5M160.7 177.5l-1.5 .6M174.3 160.3v1.2h.4M174.3 170.8h.1M174.3 170.8v1.3M174.3 172.1v1.6M174.3 173.7h.1"/>
<path d="M174.3 172h.2v1.7M174.3 160.3h.7M174.3 171.7h.4M174.3 172.9h.7M174.4 176.5v-1l.4-.3h7.8l.4 .4 .4-.4h7.7l.5 .3v1M174.4 176.2h-12.5l-.7 .3M174.5 172h.5v.9M174.7 161.1v.4M174.7 171.7v.3M174.7 161.5v7.3h.9v1.9M174.7 173.6v.1M174.7 165.1h7.1"/>
<path d="M175 160.3v.8l-.7 .1M175 172.9v.7h-.5M175 176.2h.1M175.1 176.3h.7M175.1 176.1v.2M175.2 175.9h.4M175.3 176.5a.34 .34 0 0 1-.2-.5 .34 .34 0 0 1 .6 0 .34 .34 0 0 1-.2 .5M175.6 170.7v.1M175.6 168.9l.1 1.7M175.6 170.8l-.9 .1v.8M175.6 172.7v1h-25.2M175.6 170.7h-23.2v1.7"/>
<path d="M175.6 169.8h.9M175.7 168.9l.8 .1v.8M175.7 172.7v.8M175.8 176.1v.2M175.9 168.9v1.7h-.3M175.9 172.7v.8h-.3M176.5 169.8v.8h-.6M176.5 172.7v.8h-.6M181.7 176.5a.42 .42 0 0 1 0-.6 .42 .42 0 0 1 .6 0 .42 .42 0 0 1-.1 .6M181.8 165.1v7.6h-6.8M182.8 175.3h.4M183 175.3v1.2"/>
<path d="M183.7 176.5a.42 .42 0 0 1 0-.6 .42 .42 0 0 1 .6 0 .42 .42 0 0 1 0 .6M188.7 177.3l.3 .4h.5M189.1 177.4v.4M190.2 176.3h.7M190.2 176.1v.2M190.5 176.5a.34 .34 0 0 1-.2-.5 .34 .34 0 0 1 .5 0 .34 .34 0 0 1-.1 .5M190.9 176.1v.1M191.6 176.2h12.5l.7 .3M257.3 175.6l.4-.4h7.7l.5 .3v1M257.5 175.3h-.2v1.2M258 176.5a.41 .41 0 0 1 0-.6 .41 .41 0 0 1 .6 0 .41 .41 0 0 1-.1 .6M264.5 176.3h.7"/>
<path d="M264.5 176.1v.2M264.8 176.5a.34 .34 0 0 1-.2-.5 .34 .34 0 0 1 .5 0 .34 .34 0 0 1-.2 .5M265.2 176.1v.2M274.4 178.3h17.6M284.4 176.5v34.3M284.4 177.3h3M287.4 177.1v.2M287.4 177.3v32.8M290 178.3l.2 .6h-.3zM290 178.3v11.6M293.7 176.5l.2 .6h-.4zM293.7 176.5v13.4"/>
<path d="M295.7 176.5h-142.7v34.3h142.7M351.4 178.5h.4l-.2 .6zM351.6 175.7v5M351.6 175.7l.2 .6h-.4zM354.7 173.3h1M355.1 173.1l.6 .2-.6 .2zM355.7 171.3v4.4a1.71 1.71 0 0 0-1.7 1.7 1.71 1.71 0 0 0 1.7 1.7M356.8 173.3l.6-.2v.4zM356.8 175.7a1.71 1.71 0 0 1 1.7 1.7 1.71 1.71 0 0 1-1.7 1.7h-7.2M356.8 171.3v4.4M356.8 173.3h3.6M356.8 175.7h-7.2"/>
<path d="M368.1 176.3h14.3M131.3 183.9v23.2M138.9 198.5v4l.3 3.2M138.9 198.5h.4M139.3 198.5l.3 6.5M139.3 198.5h1.4M140.7 198.5l.3 6.5M153 183.3h131.4M153 183.7h131.4M160.1 194.6l.2 .6h-.3zM171.1 195.3l-1.1 2.9M181.3 195.7h2.3"/>
<path d="M181.6 196.6l.8 1.3M182.4 195.7v2.2M183.3 196.6l-.9 1.3M273.6 193a1.1 1.1 0 0 1 1.3-.2 1.1 1.1 0 0 1 .5 1.3 1.08 1.08 0 0 1-1.5 .5 1.08 1.08 0 0 1-.3-1.6zM273.7 193.7h1.4M274.4 193v1.4M290 195.2v13.9M293.7 195.2v15.6M354.1 187.7v2.3M354.1 188.8h2.2M355 188l1.3 .8M356.3 188.8l-1.3 .9"/>
<path d="M129.3 207.1h19.7M131.1 206.5h.3l-.1 .6zM139.2 205.7a1.55 1.55 0 0 0 1.8 1.3M139.6 205.7h-.4M139.6 205.7v.1M139.6 205h.1M139.6 205h1.4M139.6 205v.7M139.6 205.8a1.44 1.44 0 0 0 1.4 1.2M139.6 205.8h2.6M141 205h2.1v1.7M141 207h6"/>
<path d="M142.2 205.1v1.4M142.2 205.1h.9M142.2 206.5h.9M143.1 206.7v.3M143.1 206.7h3.9M147 206.3v.8M147 206.3h2M149 209.9h4M149.1 210.3h3.8M153 210.4h131.4M153 204.1h131.4M153 203.7h131.4"/>
<path d="M153 210.2l-.1 .1M159.2 209.2l1.5 .7M160.1 210.1l.2 .6h-.3zM160.1 208.1v7.9h22.5M161.2 210.8l.7 .3h16.5M164 216.4l-1.1 2.8M174.4 213.2h2.3M174.7 214.1l.8 1.3M175.5 213.2v2.2M176.4 214.1l-.9 1.3M178.4 211.1h1.2M178.4 210.8v.3"/>
<path d="M179.6 211.1h6.8M179.6 210.8v.3M186.4 211.1h1.2M186.4 210.8v.3M187.6 210.8v.3M204.8 210.8l-.7 .3h-16.5M274.4 210.1l.2 .6h-.3zM274.4 208.1v7.9h22.5M274.4 209.1h17.6M280 216.4l-1.2 2.8M284.4 210.3h3M284.4 210.1h3"/>
<path d="M287.4 210.1v.2M287.4 210.1h.1M287.5 210.1l-.1 .2M288.7 213.2h2.3M289 214.1l.8 1.3M289.8 213.2v2.2M289.9 208.5h.3l-.2 .6zM290.7 214.1l-.9 1.3M293.5 210.2h.4l-.2 .6zM4 245.2h123v47.8M4 253.7h123M4 259.4h123"/>
<path d="M52.4 245.2v47.8M83.5 253.7v5.7M104.7 253.7v5.7M216 253h200M216 248h65M216 258h65M228.6 243v15M255.2 243v15M281 243v50M296 243v30M346 243v30M361 243v30"/>
<path d="M381 253v20M392 253v20M416 243h-200v50M4 265h123M4 270.6h123M4 276.2h123M84.9 279.3h1.3M85.5 278.6v1.3M216 278h65M216 273h200M216 263h165M216 268h65"/>
<path d="M231 263v15M256 263v15M311 273v20M393.4 260.5l9-2.5v10l-9-2.5zM4 281.8h123M4 287.4h123M83.5 287.4v5.6M84.9 280.6h1.3M104.7 287.4v5.6M267.4 287.2h1.2M267.4 286h1.2M268 285.5v1.1"/>
<circle cx="154.4" cy="53.2" r=".85"/>
<circle cx="154.4" cy="53.2" r=".82"/>
<circle cx="169.4" cy="45.5" r=".72"/>
<circle cx="169.4" cy="45.5" r=".86"/>
<circle cx="174.4" cy="45.5" r=".71"/>
<circle cx="174.4" cy="45.5" r=".85"/>
<circle cx="178.3" cy="45.5" r=".98"/>
<circle cx="178.3" cy="45.5" r=".95"/>
<circle cx="183" cy="45.5" r=".85"/>
<circle cx="183" cy="45.5" r=".43"/>
<circle cx="187.7" cy="45.5" r=".98"/>
<circle cx="187.7" cy="45.5" r=".96"/>
<circle cx="191.6" cy="45.5" r=".71"/>
<circle cx="191.6" cy="45.5" r=".85"/>
<circle cx="196.5" cy="45.5" r=".86"/>
<circle cx="196.6" cy="45.5" r=".71"/>
<circle cx="217.3" cy="44.9" r=".92"/>
<circle cx="245.9" cy="44.9" r=".92"/>
<circle cx="274.4" cy="44.9" r=".93"/>
<circle cx="283" cy="53.2" r=".85"/>
<circle cx="283" cy="53.2" r=".81"/>
<circle cx="154.4" cy="67.5" r=".86"/>
<circle cx="154.4" cy="67.5" r=".82"/>
<circle cx="169.4" cy="75.2" r=".72"/>
<circle cx="169.4" cy="75.2" r=".87"/>
<circle cx="174.4" cy="75.2" r=".71"/>
<circle cx="174.4" cy="75.2" r=".86"/>
<circle cx="178.3" cy="75.2" r=".96"/>
<circle cx="178.3" cy="75.2" r=".98"/>
<circle cx="183" cy="75.2" r=".85"/>
<circle cx="183" cy="75.2" r=".43"/>
<circle cx="187.7" cy="75.2" r=".98"/>
<circle cx="187.7" cy="75.2" r=".97"/>
<circle cx="191.6" cy="75.2" r=".71"/>
<circle cx="191.6" cy="75.2" r=".86"/>
<circle cx="196.6" cy="75.2" r=".87"/>
<circle cx="196.6" cy="75.2" r=".71"/>
<circle cx="217.3" cy="75.8" r=".92"/>
<circle cx="245.9" cy="75.7" r=".92"/>
<circle cx="258.3" cy="77.8" r=".77"/>
<circle cx="258.3" cy="77.8" r=".74"/>
<circle cx="274.4" cy="75.8" r=".93"/>
<circle cx="283" cy="67.5" r=".8"/>
<circle cx="283" cy="67.5" r=".87"/>
<circle cx="193.4" cy="88" r=".98"/>
<circle cx="184.1" cy="116" r=".74"/>
<circle cx="190.4" cy="118.7" r=".73"/>
<circle cx="190.4" cy="118.7" r=".85"/>
<circle cx="258.4" cy="118.7" r=".76"/>
<circle cx="258.4" cy="118.7" r=".75"/>
<circle cx="258.4" cy="118.7" r=".85"/>
<circle cx="264.7" cy="118.7" r=".86"/>
<circle cx="264.7" cy="118.7" r=".73"/>
<circle cx="326.4" cy="116" r="1.02"/>
<circle cx="326.4" cy="116" r=".96"/>
<circle cx="328.8" cy="115.5" r=".86"/>
<circle cx="328.8" cy="115.5" r=".78"/>
<circle cx="338.3" cy="115.3" r=".79"/>
<circle cx="338.3" cy="115.3" r=".84"/>
<circle cx="340.6" cy="116" r="1.02"/>
<circle cx="340.6" cy="116" r=".96"/>
<circle cx="341.1" cy="118.4" r=".78"/>
<circle cx="283.1" cy="121.7" r=".86"/>
<circle cx="283.1" cy="121.7" r=".82"/>
<circle cx="325.9" cy="127.7" r=".79"/>
<circle cx="326.4" cy="130.1" r="1.03"/>
<circle cx="326.4" cy="130.1" r=".96"/>
<circle cx="328.7" cy="130.8" r=".83"/>
<circle cx="328.7" cy="130.8" r=".78"/>
<circle cx="333.5" cy="123.1" r="7.6"/>
<circle cx="338.2" cy="130.6" r=".78"/>
<circle cx="340.6" cy="130.1" r="1.03"/>
<circle cx="340.6" cy="130.1" r=".96"/>
<circle cx="341.2" cy="127.8" r=".84"/>
<circle cx="341.2" cy="127.8" r=".78"/>
<circle cx="347.5" cy="125.2" r="1.22"/>
<circle cx="347.5" cy="132.1" r="1.18"/>
<circle cx="347.5" cy="125.2" r="1.19"/>
<circle cx="347.5" cy="132.1" r="1.56"/>
<circle cx="347.5" cy="125.2" r="1.56"/>
<circle cx="347.5" cy="132" r="1.43"/>
<circle cx="347.5" cy="125.2" r="1.43"/>
<circle cx="362.1" cy="132.1" r="1.56"/>
<circle cx="362.1" cy="132" r="1.18"/>
<circle cx="362.1" cy="132" r="1.43"/>
<circle cx="376.6" cy="125.2" r="1.21"/>
<circle cx="376.6" cy="132" r="1.19"/>
<circle cx="376.6" cy="132" r="1.43"/>
<circle cx="376.6" cy="125.2" r="1.43"/>
<circle cx="376.6" cy="132.1" r="1.57"/>
<circle cx="376.6" cy="125.2" r="1.57"/>
<circle cx="376.7" cy="125.2" r="1.18"/>
<circle cx="160.1" cy="178.3" r=".93"/>
<circle cx="160.1" cy="178.2" r=".97"/>
<circle cx="182" cy="176.2" r=".34"/>
<circle cx="184" cy="176.2" r=".34"/>
<circle cx="188.7" cy="178.3" r=".92"/>
<circle cx="188.7" cy="178.3" r=".98"/>
<circle cx="217.3" cy="178.2" r=".92"/>
<circle cx="217.3" cy="178.3" r=".98"/>
<circle cx="245.8" cy="178.3" r=".96"/>
<circle cx="245.8" cy="178.2" r=".92"/>
<circle cx="258.3" cy="176.2" r=".34"/>
<circle cx="274.4" cy="178.3" r=".96"/>
<circle cx="274.4" cy="178.2" r=".92"/>
<circle cx="157.1" cy="189.4" r=".47"/>
<circle cx="157.1" cy="198" r=".47"/>
<circle cx="160.1" cy="193.7" r=".85"/>
<circle cx="170.5" cy="196.7" r="1"/>
<circle cx="188.7" cy="193.7" r=".85"/>
<circle cx="274.1" cy="193.7" r="3"/>
<circle cx="280.3" cy="189.4" r=".48"/>
<circle cx="280.3" cy="198" r=".48"/>
<circle cx="160.1" cy="209.1" r=".98"/>
<circle cx="160.1" cy="209.1" r=".93"/>
<circle cx="163.4" cy="217.8" r=".99"/>
<circle cx="188.7" cy="209.1" r=".92"/>
<circle cx="188.7" cy="209.1" r=".98"/>
<circle cx="217.3" cy="209.1" r=".92"/>
<circle cx="217.3" cy="209.1" r=".98"/>
<circle cx="245.8" cy="209.1" r=".97"/>
<circle cx="245.8" cy="209.1" r=".92"/>
<circle cx="274.4" cy="209.1" r=".97"/>
<circle cx="274.4" cy="209.1" r=".92"/>
<circle cx="279.4" cy="217.8" r=".98"/>
</g>
<path d="M412.4 262.3a2.5 2.5 0 0 0-4.1-1.1 2.5 2.5 0 0 0 1 4.2 2.5 2.5 0 0 0 3.2-2.9l-.1-.2" fill="none" stroke="#000" stroke-width=".3" stroke-dasharray="30.5 1.3 1.3 1.3" stroke-dashoffset="24.5" stroke-linecap="butt"/>
<path d="M414.8 261.5a5 5 0 0 0-8.3-2 5 5 0 0 0 2.2 8.3 5 5 0 0 0 6.2-6l-.1-.3" fill="none" stroke="#000" stroke-width=".3" stroke-dasharray="30.5 1.3 1.3 1.3" stroke-dashoffset="16.7" stroke-linecap="butt"/>
<path d="M362.1 121.6v14.3" fill="none" stroke="#000" stroke-width=".3" stroke-dasharray="30.5 1.3 1.3 1.3" stroke-dashoffset="25.2"/>
<path d="M273 193.7h-.1M274.4 192.2v-.1M274.4 195.1v.1M275.9 193.7h.1" fill="none" stroke="#000" stroke-width=".3" stroke-dasharray="30.5 1.3 1.3 1.3"/>
<path d="M410 255.7v14.9" fill="none" stroke="#000" stroke-width=".3" stroke-dasharray="30.5 1.3 1.3 1.3" stroke-dashoffset="25"/>
<path d="M403.4 263l12.6-.1" fill="none" stroke="#000" stroke-width=".3" stroke-dasharray="30.5 1.3 1.3 1.3" stroke-dashoffset="26.1"/>
<path d="M216 248v5" fill="none" stroke="#000" stroke-width=".3" stroke-dasharray="30.5 1.3 1.3 1.3" stroke-dashoffset="29.9"/>
<path d="M154 45.5v29.7M183 45.5v29.7M254.4 45.5v29.7M283.4 45.5v29.7" fill="none" stroke="#f00" stroke-width=".3" stroke-dasharray="30.5 1.3 1.3 1.3" stroke-dashoffset="17.5"/>
<g fill="#000">
<path d="M345.1 132.5l-.2 .6-.3-.1z"/>
<path d="M138.9 29.9l.6-.1v.3zM182.4 29.8l.6 .1-.6 .2zM138.9 34.3l.6-.2v.3zM153.4 34.1l.6 .2-.6 .1z"/>
<path d="M157 34.3l.6-.2v.3zM208.4 34.1l.6 .2-.6 .1zM188.7 152.6l.6-.1v.3zM245.3 152.5l.6 .1-.6 .2z"/>
<path d="M169.4 37.3l.6-.2v.4zM196 37.1l.6 .2-.6 .2z"/>
<path d="M286.9 37.1l.6 .2-.6 .2zM283.4 37.3l.6-.2v.4zM253.8 29.8l.6 .1-.6 .2zM183 29.9l.6-.1v.3z"/>
<path d="M203.8 45.5l.1 .6h-.3zM203.6 74.6h.3l-.1 .6zM383.1 112.8l.1 .6h-.3zM382.9 133.9h.3l-.1 .6zM293.7 176.5l.2 .6h-.4zM293.5 210.2h.4l-.2 .6zM290 178.3l.2 .6h-.3zM289.9 208.5h.3l-.2 .6z"/>
<path d="M138.9 109.5l.6-.1v.2zM286.9 109.4l.6 .1-.6 .1zM174.4 40.6l.6-.2v.3zM191 40.4l.6 .2-.6 .1zM196.6 76.1l-.2 .6h.3zM183 76.1l-.2 .6h.3zM362.1 137.6l.6-.1v.3zM378.6 137.5l.6 .1-.6 .2zM138.9 152.6l.6-.1v.3zM159.5 152.5l.6 .1-.6 .2zM160.1 152.6l.6-.1v.3zM188.1 152.5l.6 .1-.6 .2zM160.1 194.6l-.1 .6h.3zM160.1 210.1l-.1 .6h.3zM274.4 210.1l-.1 .6h.3z"/>
<path d="M378.9 108.6l.6 .2-.6 .1zM344.6 108.8l.6-.2v.3z"/>
<path d="M361.5 137.5l.6 .1-.6 .2zM345.1 137.6l.6-.1v.3zM286.9 152.5l.6 .1-.6 .2zM274.4 152.6l.6-.1v.3z"/>
<path d="M245.9 152.6l.6-.1v.3zM273.8 152.5l.6 .1-.6 .2z"/>
<path d="M351.6 175.7l.2 .6h-.4zM351.4 178.5h.4l-.2 .6z"/>
<path d="M356.8 173.3l.6-.2v.4zM355.1 173.1l.6 .2-.6 .2z"/>
<path d="M131.1 206.5h.3l-.1 .6zM131.3 155.7l.1 .6h-.3z"/>
</g>
<g font-size="6.3">
<text x="282.1" y="250.3">名称</text>
<text x="347.1" y="250.3">图号</text>
<text x="282.1" y="260.3">材质</text>
<text x="347.1" y="260.3">质量</text>
<text x="383.3" y="262.1">视</text>
<text x="383.3" y="269.9">图</text>
<text x="282.1" y="270.3">版次</text>
<text x="347.1" y="270.3">比例</text>
</g>
<g font-size="4.2">
<text x="4.8" y="237.6">注意：1.行走平行度（正面+侧面），450行程内，≤±0.03mm，1000行程内，≤±0.05mm。</text>
<text x="12.2" y="243.3">2.本体形变，450行程内，≤±0.03mm，1000行程内，≤±0.05mm。</text>
<text x="18.6" y="251.3">型号/规格</text>
<text x="69.5" y="251.3">GTH12-250-BL-M40-C4</text>
<text x="300.8" y="249.5">GTH12-250-BL-M40-C4</text>
<text x="14.4" y="258.3">螺杆型号/规格</text>
<text x="19.7" y="263.9">有效行程</text>
<text x="63.7" y="258.3">1605</text>
<text x="86.5" y="263.9">250</text>
<text x="89.9" y="258.3">1610</text>
<text x="111.7" y="258.3">1620</text>
<text x="19.7" y="269.5">精度等级</text>
<text x="87.6" y="269.5">C7</text>
<text x="259" y="267">2022/9/29</text>
<text x="19.7" y="275.2">马达容量</text>
<text x="74.9" y="275.2">400W（无刹车）</text>
<text x="15.5" y="280.8">重复定位精度</text>
<text x="86.7" y="280.8">0.02</text>
<text x="9.1" y="286.4">感应开关方式及数量</text>
<text x="72.7" y="286.4">外挂型三只（C4）</text>
<text x="15.5" y="292">建议最快速度</text>
<text x="60.5" y="292">250MM/S</text>
<text x="86.7" y="292">500MM/S</text>
<text x="107.4" y="292">1000MM/S</text>
</g>
<g font-size="4.1">
<text x="374.2" y="175.1">I</text>
<text x="368.1" y="180.4">2 : 3.5</text>
<text x="278.2" y="195.2">I</text>
</g>
<g font-size="3.5">
<text x="105.9" y="35.5">53 滑台极限位置 1</text>
<text x="143.8" y="31.2">154.50 滑台原始位置</text>
<text x="185.2" y="35.5">182</text>
<text x="257.1" y="31.2">250 有效行程</text>
<text x="186.1" y="41.8">60</text>
<text x="186.1" y="38.6">95</text>
<text x="290.3" y="38.6">14.50 滑台极限位置 1</text>
<text x="205.1" y="62.7" transform="rotate(-90 205.1 62.7)">104</text>
<text x="198.2" y="83.3">8 x M6 贯穿</text>
<text x="184.6" y="89.2">2 x</text>
<text x="195" y="89.2">6 H7</text>
<text x="208.2" y="89.2">8</text>
<text x="202.3" y="110.8">520.50</text>
<text x="359.5" y="110">122</text>
<text x="384.4" y="125" transform="rotate(-90 384.4 125)">76</text>
<text x="331.5" y="136">基准面</text>
<text x="349.1" y="138.9">59.50</text>
<text x="369.4" y="138.9">60</text>
<text x="145.5" y="153.9">74.50</text>
<text x="172.1" y="153.9">100</text>
<text x="212.4" y="153.9">200</text>
<text x="260.5" y="153.9">100</text>
<text x="277.9" y="153.9">46</text>
<text x="360.4" y="174.5">2</text>
<text x="132.6" y="183.9" transform="rotate(-90 132.6 183.9)">180</text>
<text x="349.4" y="191.3" transform="rotate(-90 349.4 191.3)">+0.012</text>
<text x="352.9" y="189.5" transform="rotate(-90 352.9 189.5)">0</text>
<text x="356.4" y="187.1" transform="rotate(-90 356.4 187.1)">6</text>
<text x="161.7" y="198">2 x</text>
<text x="172.2" y="198">6 H7</text>
<text x="185.4" y="198">6</text>
<text x="291.3" y="195.2" transform="rotate(-90 291.3 195.2)">108</text>
<text x="295" y="195.2" transform="rotate(-90 295 195.2)">120</text>
<text x="352.9" y="194.8" transform="rotate(-90 352.9 194.8)">6</text>
<text x="161.7" y="215.5">6 x M8</text>
<text x="178.4" y="215.5">16</text>
<text x="276" y="215.5">4 x M8</text>
<text x="292.6" y="215.5">16</text>
<text x="165.1" y="219">6.5 贯穿</text>
<text x="281.1" y="219">6.5 贯穿</text>
<text x="221.4" y="246.8">1</text>
<text x="221.4" y="251.8">2</text>
<text x="218.8" y="256.8">序号</text>
<text x="232.2" y="256.8">修 订 版 次</text>
<text x="257.5" y="256.8">设计变更编号</text>
<text x="228.2" y="261.8">设</text>
<text x="240.1" y="261.8">计</text>
<text x="252" y="261.8">变</text>
<text x="263.9" y="261.8">更</text>
<text x="219.1" y="266.7">设 计</text>
<text x="366.6" y="269.3">1:3.5</text>
<text x="219.1" y="271.7">校 核</text>
<text x="219.1" y="276.7">批 准</text>
<text x="222.9" y="282.7">技术要求：</text>
<text x="231.8" y="287.3">1、未标注公差全部 0.1</text>
<text x="231.7" y="291.8">2、未标注倒角全部C0.3</text>
</g>
</svg>
